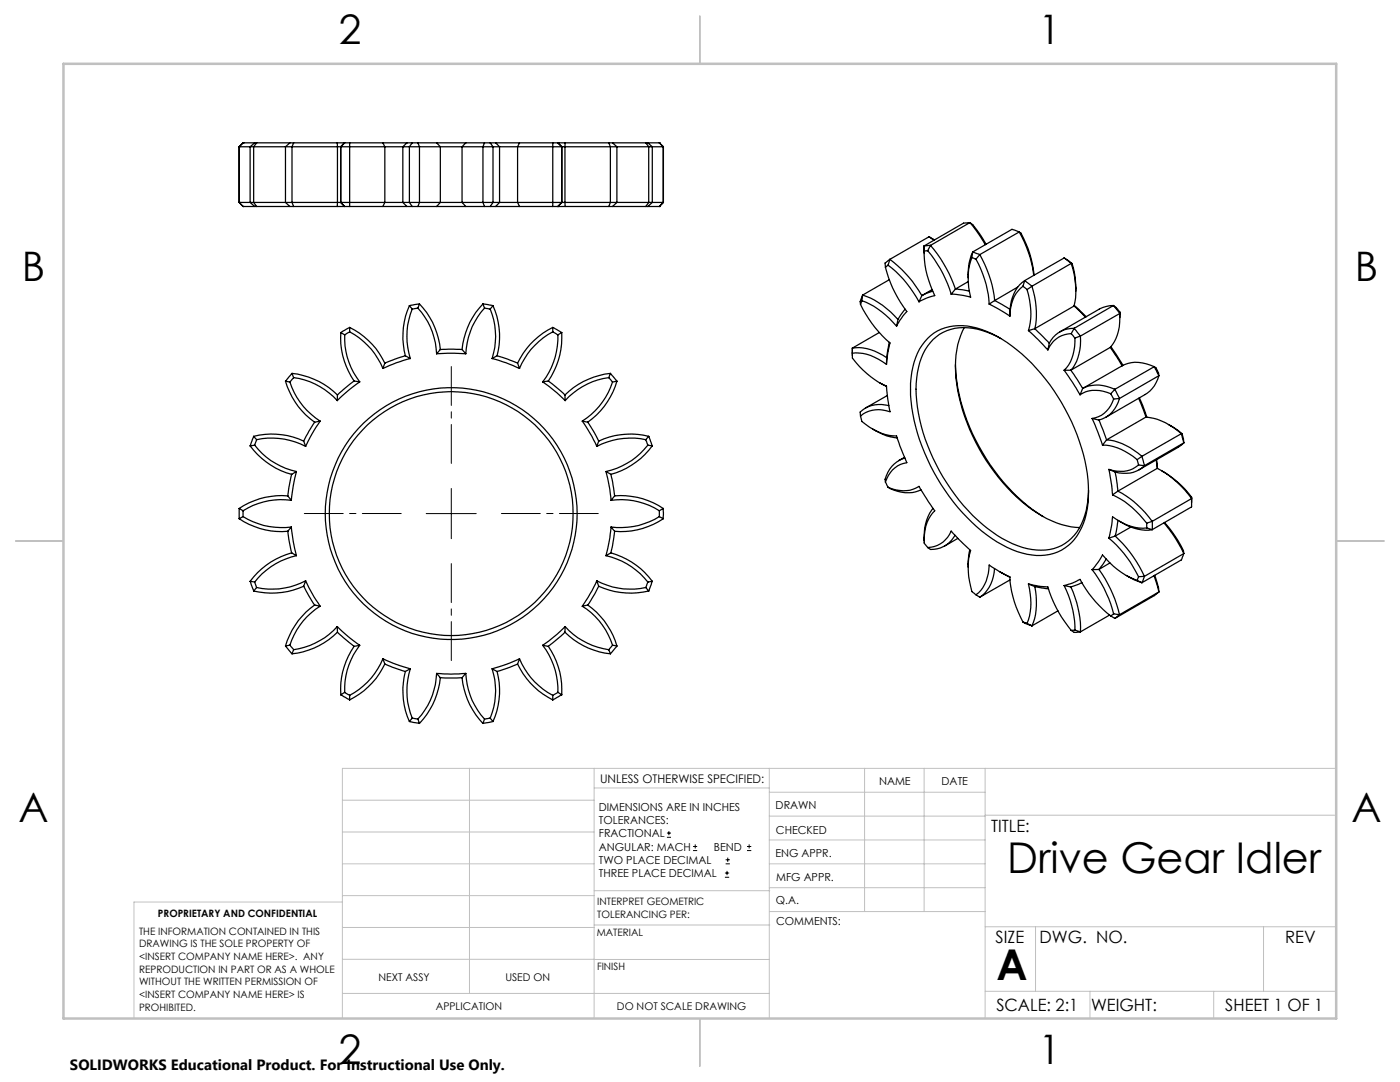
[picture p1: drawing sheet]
<svg xmlns="http://www.w3.org/2000/svg" width="279mm" height="216mm" viewBox="0 0 279 216" stroke-linecap="round" stroke-linejoin="round" font-family="sans-serif">
<g fill="none" stroke="#000" stroke-width=".2">
<path d="M90.1 97.5v10M85.1 102.5h9.9M133.1 167.1h.8M133.1 166.2h.8M133.5 165.8v.9M138.3 169.7h.8M138.3 168.9h.8M138.7 168.5v.8M144.7 175h.8M144.7 174.2h.8M144.8 172.4h.9M144.8 171.6h.9"/>
<path d="M145.1 173.8v.8M145.2 171.1v.9M149.1 169.7h.8M149.1 168.9h.8M149.5 168.5v.8"/>
</g>
<path d="M90.1 92.5v-19.4M80.1 102.5h-19.4M90.1 112.5v19.3M100.1 102.5h19.3" fill="none" stroke="#000" stroke-width=".2" stroke-dasharray="15.2 1.3 1.3 1.3" stroke-dashoffset="7.5"/>
<g fill="none" stroke="#c0c0c0" stroke-width=".2">
<path d="M68.3 159.7h50.3M93.7 153.3v44.9M118.6 153.3v49.9M118.6 157.2h34.9M153.5 153.3v49.9M153.5 158.1h43.1M172.5 153.3v28.6M184.4 153.3v28.6M196.6 153.3v49.9M266.7 153.3h-198.4v49.9M68.3 178.7h50.3M68.3 172.4h50.3"/>
<path d="M68.3 166h50.3M68.3 180h-41.6v23.2M118.6 177.7h35M153.5 167.6h43.1M153.5 162.8h43.1M153.5 172.4h43.1M153.5 177.1h43.1M196.6 162.7h70.1M68.3 198.2h85.2M68.3 191.4l85.2 .1M68.3 185.1h50.3M118.6 184.6h35"/>
<path d="M153.6 181.9h43M196.6 197.8h70.1M196.6 184.9h70.1M206.7 184.9v12.9M217.5 197.8v5.4M242.2 197.8v5.4M252.2 184.9v12.9"/>
</g>
<path d="M139.7 3.2v9.5M3.1 107.9h9.6M266.7 107.9h9.5M139.7 203.2v9.6" fill="none" stroke="#c0c0c0" stroke-width=".25"/>
<path d="M12.7 12.7h254v190.5h-254z" fill="none" stroke="#c0c0c0" stroke-width=".5"/>
<g fill="none" stroke="#000" stroke-width=".25">
<path d="M47.7 29.3h2.2M47.7 29.3h.1M47.7 29.3v11.1M48.5 28.5h2.3M48.5 28.5h.1M48.5 28.5l-.8 .8M49.9 29.3h.7M49.9 29.3v11.1M50.6 29.3h6.4M50.6 29.3v11.1M51.2 28.5h6.7M51.2 28.5h-.4l-.9 .8"/>
<path d="M51.2 28.5l-.6 .8M57 29.3h1.3M57 29.3v11.1M57.9 28.5h.7M57.9 28.5l-.9 .8M58.3 29.3h9M58.3 29.3v11.1M58.6 28.5h8.7M58.6 28.5l-.3 .8M67.3 28.5h1.5M67.3 28.5v.8M67.3 29.3h.7"/>
<path d="M67.3 29.3v11.1M68 29.3v11.1M68 29.3h.1M68 29.3h8.8M68.8 28.5h1M68.8 28.5l-.8 .8M69.8 28.5h6.6M69.8 28.5v12.7M76.4 28.5h4.8M76.4 28.5l.4 .8M76.8 29.3h3.6M76.8 29.3v11.1"/>
<path d="M80.4 29.3h1.3M80.4 29.3v11.1M81.2 28.5h1.1M81.2 28.5l-.8 .8M81.7 29.3h2M81.7 29.3v11.1M82.3 28.5h1.1M82.3 28.5l-.6 .8M83.4 28.5h3.7M83.4 28.5l.3 .8M83.7 29.3h4.2M83.7 29.3v11.1"/>
<path d="M87.1 28.5h5.9M87.1 28.5l.8 .8M87.9 29.3h4.3M87.9 29.3v11.1M92.2 29.3h4.2M92.2 29.3v11.1M93 28.5h3.7M93 28.5l-.8 .8M96.4 29.3h2M96.4 29.3v11.1M96.7 28.5h1.1M96.7 28.5l-.3 .8"/>
<path d="M97.8 28.5h1.1M97.8 28.5l.6 .8M98.4 29.3h1.3M98.4 29.3v11.1M98.9 28.5h4.8M98.9 28.5l.8 .8M99.7 29.3h3.6M99.7 29.3v11.1M103.3 29.3h8.8M103.3 29.3v11.1M103.7 28.5h6.6M103.7 28.5l-.4 .8"/>
<path d="M110.3 28.5h1M110.3 28.5v12.7M111.3 28.5h.1M111.3 28.5h1.5M111.3 28.5l.8 .8M112.1 29.3h.1M112.1 29.3h.6M112.1 29.3v11.1M112.7 29.3h9.1M112.7 29.3v11.1M112.8 28.5h8.7M112.8 28.5l-.1 .8"/>
<path d="M121.5 28.5h.7M121.5 28.5l.3 .8M121.8 29.3h1.3M121.8 29.3v11.1M122.2 28.5h6.7M122.2 28.5l.9 .8M123.1 29.3h6.4M123.1 29.3v11.1M128.9 28.5h.4M128.9 28.5l.6 .8M129.3 28.5h2.3M129.3 28.5l.9 .8"/>
<path d="M129.5 29.3h.7M129.5 29.3v11.1M130.2 29.3h2.2M130.2 29.3v11.1M131.6 28.5h.1M131.6 28.5l.8 .8M132.4 29.3h.1M132.4 29.3v11.1M47.7 40.4h2.2M47.7 40.4h.1M47.7 40.4l.8 .8M48.5 41.2h2.3"/>
<path d="M48.5 41.2h.1M49.9 40.4h.7M49.9 40.4l.9 .8h.4M50.6 40.4h6.4M50.6 40.4l.6 .8M51.2 41.2h6.7M57 40.4h1.3M57 40.4l.9 .8M57.9 41.2h.7M58.3 40.4h9M58.3 40.4l.3 .8M58.6 41.2h8.7"/>
<path d="M67.3 41.2h1.5M67.3 40.4h.7M67.3 40.4v.8M68 40.4l.8 .8M68 40.4h.1M68 40.4h8.8M68.8 41.2h1M69.8 41.2h6.6M76.4 41.2h4.8M76.8 40.4h3.6M76.8 40.4l-.4 .8M80.4 40.4h1.3"/>
<path d="M80.4 40.4l.8 .8M81.2 41.2h1.1M81.7 40.4h2M81.7 40.4l.6 .8M82.3 41.2h1.1M83.4 41.2h3.7M83.7 40.4h4.2M83.7 40.4l-.3 .8M87.1 41.2h5.9M87.9 40.4h4.3M87.9 40.4l-.8 .8M92.2 40.4h4.2"/>
<path d="M92.2 40.4l.8 .8M93 41.2h3.7M96.4 40.4h2M96.4 40.4l.3 .8M96.7 41.2h1.1M97.8 41.2h1.1M98.4 40.4h1.3M98.4 40.4l-.6 .8M98.9 41.2h4.8M99.7 40.4h3.6M99.7 40.4l-.8 .8M103.3 40.4h8.8"/>
<path d="M103.3 40.4l.4 .8M103.7 41.2h6.6M110.3 41.2h1M111.3 41.2h.1M111.3 41.2h1.5M112.1 40.4h.1M112.1 40.4h.6M112.1 40.4l-.8 .8M112.7 40.4h9.1M112.7 40.4l.1 .8M112.8 41.2h8.7M121.5 41.2h.7"/>
<path d="M121.8 40.4h1.3M121.8 40.4l-.3 .8M122.2 41.2h6.7M123.1 40.4h6.4M123.1 40.4l-.9 .8M128.9 41.2h.4M129.3 41.2h2.3M129.5 40.4h.7M129.5 40.4l-.6 .8M130.2 40.4h2.2M130.2 40.4l-.9 .8M131.6 41.2h.1"/>
<path d="M132.4 40.4h.1M132.4 40.4l-.8 .8M172.2 58.9a16.3 16.3 0 0 1 7 4.8M172.2 58.9l-.5 1.3v.5M172.2 58.9l-.2 1.1M176.7 53.3a24 24 0 0 0 4.3 8.9l-1.4 1.7-.7 1.2M177.2 52.9l-.5 .4M177.2 52.9a21.9 21.9 0 0 1 6.2 7.3M177.5 55.8l-5.3 3.1M177.6 51.8a24 24 0 0 1 6.4 7.2M177.6 51.8l-1 .7 .1 .8M177.6 51.8l-.4 1.1"/>
<path d="M184 59l-.6 1.2M184.4 49.1v1.4M185.1 50l-.6 .1a17.7 17.7 0 0 0 2 8.9l-1.6 .5-1.5 .7M185.1 50a24 24 0 0 1 4.7 8.7M185.4 47.2l1 .7M185.4 47.2l-7.8 4.6M185.4 47.2l1.1 .7M185.7 49a26.9 26.9 0 0 1 5 8.7M185.7 49l-1.3 .1M185.7 49l-.6 1M186 57.8l-2 1.2M186.2 58.1l-2.2 .9"/>
<path d="M190.7 57.7l2.8 .4M190.7 57.7l-.9 1M193.2 56.2l-2.5 1.5M193.6 44.4l1.3 1.8 1.7 2.6M193.6 44.4l-1.3 .1-7.9 4.6M193.6 44.4a15.8 15.8 0 0 1 3.2 4.4M193.6 44.4l-7.9 4.6M194 51.4a12.7 12.7 0 0 0-.3 7.9l-1.5-.4-2.4-.2M194 51.4l.8 .3M194.1 50.3l1.4 .5M194.1 50.3l-.7 2.2-.2 2.9M194.1 50.3l-.1 1.1"/>
<path d="M194.8 51.7a21.2 21.2 0 0 1 2.6 9M195.5 50.8a23.9 23.9 0 0 1 3 9.2M195.5 50.8l-.7 .9M198.5 60l3.1 1.7M198.5 60l-1.1 .7M203.1 57.3l-4.6 2.7M203.4 46.3a23.7 23.7 0 0 1 2.9 8.7M203.4 46.3l-1.4-.5-7.9 4.5M203.4 46.3l.4 .2a21.4 21.4 0 0 1 2.6 8.4M203.4 46.3l-7.9 4.5M204.2 57.1a7 7 0 0 0-2.7 6M204.2 57.1l.8 .7"/>
<path d="M204.5 56l1.5 1.1M204.5 56a7.2 7.2 0 0 0-2.9 5.7M204.5 56l-.3 1.1M205 57.8a14.2 14.2 0 0 1 .2 8.2M206 57.1a16.9 16.9 0 0 1 .5 8.5M206 57.1l-1 .7M212.4 51.5l1.4 1.1M212.4 51.5l1.6 1.1M212.4 51.5l-7.9 4.5M213.8 52.6a16 16 0 0 1 .5 8.5M213.8 52.6l-7.8 4.5M213.8 52.6h.2"/>
<path d="M214 52.6l.6 3 .1 2.5M57 76.1a15.3 15.3 0 0 0 5.8 8.1M57 76.1l.9 .1M57.9 76.2a14.6 14.6 0 0 0 6 7.8M58.3 74.5a15.5 15.5 0 0 1 9 4.3M58.3 74.5l-1.3 1.6M58.3 74.5l.3 .9M58.6 75.4l-.7 .8M58.6 75.4a14.3 14.3 0 0 1 8.7 4.5M67.3 78.8v1.1M68 66.4a15.1 15.1 0 0 0 2.7 9.6M68 66.4l.8 .4"/>
<path d="M68.8 66.8a14.2 14.2 0 0 0 3 9.4M69.8 66.2l-1 .6M69.8 66.2a14.8 14.8 0 0 1 6.6 7.3M69.8 65.3a15.3 15.3 0 0 1 7 7.2M69.8 65.3l-1.8 1.1M69.8 65.3v.9M70.7 76l-3.4 2.8M70.7 76l1.1 .2M71.8 76.2l-2.3 1.8-2.2 1.9M76.8 72.5l-.4 1M80.9 71l-4.1 1.5M80.9 71l1 .5"/>
<path d="M81.7 61a15.1 15.1 0 0 0-.8 10M81.7 61l.6 .7M81.9 71.5a28.1 28.1 0 0 0-5.5 2M82.3 61.7a14.6 14.6 0 0 0-.4 9.8M83.4 61.5l-1.1 .2M83.4 61.5a14.1 14.1 0 0 1 3.7 9.1M83.7 60.6a15 15 0 0 1 4.2 9.1M83.7 60.6l-2 .4M83.7 60.6l-.3 .9M87.1 70.6l2.2-.1 3.7 .1M87.9 69.7h4.3M87.9 69.7l-.8 .9"/>
<path d="M92.2 69.7l.8 .9M96.4 60.6l2 .4M96.4 60.6a15 15 0 0 0-4.2 9.1M96.4 60.6l.3 .9M96.7 61.5a14.1 14.1 0 0 0-3.7 9.1M96.7 61.5l1.1 .2M97.8 61.7a14.6 14.6 0 0 1 .4 9.8M98.2 71.5a28.1 28.1 0 0 1 5.5 2M98.4 61a15.1 15.1 0 0 1 .8 10M98.4 61l-.6 .7M99.2 71l4.1 1.5M99.2 71l-1 .5"/>
<path d="M103.3 72.5l.4 1M108.3 76.2l2.9 2.2 1.6 1.5M109.4 76l3.3 2.8M109.4 76l-1.1 .2M110.3 66.2a14.8 14.8 0 0 0-6.6 7.3M110.3 66.2l1 .6M110.3 65.3l1.8 1.1M110.3 65.3a15.3 15.3 0 0 0-7 7.2M110.3 65.3v.9M111.3 66.8a14.5 14.5 0 0 1-3 9.4M112.1 66.4a15.5 15.5 0 0 1-2.7 9.6M112.1 66.4l-.8 .4"/>
<path d="M112.7 78.8l.1 1.1M121.5 75.4a14.3 14.3 0 0 0-8.7 4.5M121.5 75.4l.7 .8M121.8 74.5l1.3 1.6M121.8 74.5a15.5 15.5 0 0 0-9.1 4.3M121.8 74.5l-.3 .9M122.2 76.2a14.6 14.6 0 0 1-6 7.8M123.1 76.1a15.3 15.3 0 0 1-5.8 8.1M123.1 76.1l-.9 .1M170.1 69.5a9.3 9.3 0 0 1 6.9 1.9M170.1 69.5v.8M170.1 69.5v1.4"/>
<path d="M171.7 60.7a23.7 23.7 0 0 0 5.9 7.7l-.4 2.1-.3 2.2M172 60l-.3 .7M172 60a16.4 16.4 0 0 1 6.9 5.1M175.5 66.4l-5.4 3.1M175.5 76.4l1.4 .7M176.9 72.7a9.5 9.5 0 0 0-6.8-2.2v.8a16.5 16.5 0 0 0 6.8 5.7l.3 2.6 .4 2.6a5.8 5.8 0 0 0-5.9 .8M177 71.4l-.1 1.3M177.1 78.9l-4.4 2.5M177.5 68.3l-.5 3.1M179.2 63.7l-.3 1.4M180.6 61.7l-1.4 2M185.1 67.6a9.7 9.7 0 0 1 9.8-2.2 27 27 0 0 1 12.9 9.1 39.7 39.7 0 0 1 9.4 22.5 15.6 15.6 0 0 1-2.8 10.6 9.3 9.3 0 0 1-9.4 3 25 25 0 0 1-12.9-8.3 40.6 40.6 0 0 1-10.4-23.5 16.5 16.5 0 0 1 2.3-9.9z"/>
<path d="M190.7 72.8a39.6 39.6 0 0 0 13.2 27.1l2 1.7 2.3 1.5M192.4 65.4a18.9 18.9 0 0 0-1.3 12.6 38.8 38.8 0 0 0 15.8 24.3 16.6 16.6 0 0 0 8.6 3M197.4 60.7l4.1 2.4M199.7 67.6a12.8 12.8 0 0 0-10.7-1.6 10.1 10.1 0 0 0-5.9 8.4 29 29 0 0 0 2.6 15.8 37 37 0 0 0 14.3 17.3 13.9 13.9 0 0 0 10.3 2 9.6 9.6 0 0 0 6.5-7.7l.3-2 .1-2M201.6 61.7l-.1 1.4M205.2 66l3.9 3.8M206.5 65.6l2.9 2.9M206.5 65.6l-1.3 .4M209.4 68.5l-.3 1.3M212.4 73.9l3.1 4.9M212.4 73.9h1.3M213.7 73.9l2.4 3.6"/>
<path d="M213.8 66.6a5.1 5.1 0 0 0-4.7 3.2M213.8 66.6l.7 .9M214.3 61.1l2.3 2.2M214.3 61.1l-7.8 4.5M214.4 65.5l1.2 1.6M214.4 65.5a5.4 5.4 0 0 0-5 3M214.4 60.9l2.3 2.3M214.4 65.5l-.6 1.1M214.5 67.5a8.4 8.4 0 0 1-2.1 6.4M215.6 67.1a9.5 9.5 0 0 1-1.9 6.8M215.6 67.1l-1.1 .4M216.1 77.5a7.1 7.1 0 0 1 6.4 .2"/>
<path d="M216.1 77.5l-.6 1.3M221.6 69.3l2.3 3.7M221.6 69.3l-7.9 4.6M221.7 78.6a6.5 6.5 0 0 0-6.2 .2M221.7 78.6l.5 1M221.7 69.2l2.4 3.7M222.2 61l1.3 1.5M222.2 61l-1.4 .1-1.2 .5-8.1 4.6M222.2 61l.6 .4 .7 .9v1.1M222.2 61l-7.8 4.5M222.2 79.6a5.4 5.4 0 0 1-4.3 3.9M222.5 77.7l.9 1.8"/>
<path d="M222.5 77.7l-.8 .9M223.4 79.5a5.9 5.9 0 0 1-4.1 4.3M223.4 79.5l-1.2 .1M223.5 62.5a9.4 9.4 0 0 1-1.9 6.8M223.5 62.5l-7.9 4.6M223.9 73a6.8 6.8 0 0 1 6.5 .2M223.9 73l-7.8 4.5M227.3 79.5l1.4 3.7M227.4 79.4l1.5 3.9M230.4 73.2l.9 1.8M230.4 73.2l.5 .6 .4 1.2M230.4 73.2l-7.9 4.5"/>
<path d="M231.3 75a6 6 0 0 1-2.7 3.7l-7.9 4.6M231.3 75l-7.9 4.5M49.9 89a15.4 15.4 0 0 0 8.3 5.7M50.6 87.1l-.7 1.9M50.6 87.1a15 15 0 0 1 10 .9M50.6 87.1l.6 .6M50.8 88.8a14 14 0 0 0 8.4 5.3M50.8 88.8l-.9 .2M51.2 87.7l-.4 1.1M51.2 87.7a14.6 14.6 0 0 1 9.8 1.4M57.4 99a14.9 14.9 0 0 0-9.7 2.5M57.4 99l.7 .8"/>
<path d="M58.1 99.8a14.2 14.2 0 0 0-9.6 2.1M58.2 94.7l-.8 4.3M59.2 94.1l-.7 2.8-.4 2.9M59.2 94.1l-1 .6M60.6 88l.4 1.1M62.8 84.2l-2.2 3.8M63.9 84l-1.6 2.5-1.3 2.6M63.9 84l-1.1 .2M116.2 84l1.9 3.1 1 2M116.2 84l1.1 .2M117.3 84.2l2.2 3.8M119.5 88l-.4 1.1"/>
<path d="M120.9 94.1l.8 3.5 .3 2.2M120.9 94.1l1 .6M121.9 94.7l.8 4.3M122 99.8a14.2 14.2 0 0 1 9.6 2.1M122.7 99a14.9 14.9 0 0 1 9.7 2.5M122.7 99l-.7 .8M128.9 87.7a14.6 14.6 0 0 0-9.8 1.4M128.9 87.7l.4 1.1M129.3 88.8a14.3 14.3 0 0 1-8.4 5.3M129.3 88.8l.9 .2M129.5 87.1l.7 1.9M129.5 87.1a15 15 0 0 0-10 .9"/>
<path d="M129.5 87.1l-.6 .6M130.2 89a15.5 15.5 0 0 1-8.3 5.7M171.7 83l.3 1a10.6 10.6 0 0 0 6.9 3l2.1 5.3a5.3 5.3 0 0 0-4.3 3.9M174.2 85.6l1.1 .7a8.8 8.8 0 0 0 3.7 1.1M176.7 96.2l.5 1M177.2 97.2a6.4 6.4 0 0 0 6.2-.2l3.1 4.9a8 8 0 0 0-2 6.6l.6 .8M177.2 97.2a6.9 6.9 0 0 0 6.6 .5M177.4 80.9a6 6 0 0 0-5.7 1.3v.8M180.5 91.3l-1.1 .6M180.6 91.4a5.8 5.8 0 0 0-4 4.2l.1 .6M217.9 83.5l2.1 5.3M217.9 83.5l1.4 .3"/>
<path d="M219.3 83.8l1.5 4M220 88.8a10.6 10.6 0 0 1 6.9 2.9M220.8 87.8a12 12 0 0 1 7.1 3.3M220.8 87.8l-.8 1M221.3 93.7l.7 5M221.3 93.7l1.3 .5M222 98.7a17.9 17.9 0 0 1 6.8 5.7M222.6 94.2l.5 3.8M223.1 98a19 19 0 0 1 6.8 6M223.1 98l-1.1 .7M226.9 91.7l.3 1.1M227.2 92.8a5.8 5.8 0 0 1-5.9 .9"/>
<path d="M227.2 92.8l1.2 .1M227.9 91.1l.5 1.8M227.9 91.1l-1 .6M228.4 92.9a5.6 5.6 0 0 1-5.8 1.3M228.7 83.2a12.4 12.4 0 0 1 7.1 3.3M228.7 83.2l-7.9 4.6M230.8 91.8l.2 1.7M230.8 91.7l.2 1.8M231 93.5a20 20 0 0 1 6.8 6M231 93.5l-7.9 4.5M231.8 93.9a19 19 0 0 1 6 5.3M233.2 84.7l2.7 1.8"/>
<path d="M235.8 86.5l.5 1.9M235.8 86.5l-7.9 4.6M235.8 86.5h.1M235.9 86.5l.4 1.9M236.3 88.4l-1.1 .8-7.9 4.5M236.3 88.4l-7.9 4.5M237.8 99.5v1.6l-7.9 4.6M237.8 99.2v1.1M237.8 99.2v.3M237.8 99.5l-7.9 4.5M47.7 103.5a14.9 14.9 0 0 0 9.7 2.5M47.7 101.5v2"/>
<path d="M47.7 101.5l.8 .4M48.5 103.1a14.4 14.4 0 0 0 9.6 2.1M48.5 101.9v1.2M48.5 103.1l-.8 .4M49.9 116l.7 1.9M49.9 116l.9 .1M50.8 116.1l.4 1.1M51.2 117.2l-.6 .7M57.4 106l.8 4.3M58.1 105.2l.4 2.9 .7 2.8M58.1 105.2l-.7 .8M58.2 110.3a15.3 15.3 0 0 0-8.3 5.7"/>
<path d="M58.2 110.3l1 .6M59.2 110.9a14.5 14.5 0 0 0-8.4 5.2M60.6 117l2.2 3.7M60.6 117a15.6 15.6 0 0 1-10 .9M61 115.9l1.7 3.2 1.2 1.9M61 115.9a14.4 14.4 0 0 1-9.8 1.3M61 115.9l-.4 1.1M119.1 115.9a14.4 14.4 0 0 0 9.8 1.3M119.1 115.9l-1 2-1.9 3.1M119.1 115.9l.4 1.1M119.5 117l-2.2 3.7M119.5 117a15.6 15.6 0 0 0 10 .9"/>
<path d="M120.9 110.9a14.7 14.7 0 0 1 8.4 5.2M121.9 110.3a15.4 15.4 0 0 1 8.3 5.7M121.9 110.3l-1 .6M122 105.2l-.3 2.1-.8 3.6M122 105.2l.7 .8M122.7 106l-.8 4.3M128.9 117.2l.6 .7M129.3 116.1l-.4 1.1M130.2 116l-.7 1.9M130.2 116l-.9 .1M131.6 101.9v1.2M131.6 103.1a14.4 14.4 0 0 1-9.6 2.1"/>
<path d="M131.6 103.1l.8 .4M132.4 103.5a14.9 14.9 0 0 1-9.7 2.5M132.4 101.5v2M132.4 101.5l-.8 .4M185.1 109.3a5.2 5.2 0 0 0 4.7-3.3l3.9 3.9a13.7 13.7 0 0 0 .4 8.2l.7 .6M186.2 101.4a9.6 9.6 0 0 0-1.8 6.5M190.6 106.8a5.4 5.4 0 0 1-4.9 2.8l-.6-.3M191.2 107.4l-2.6 1.5M193.5 109.7l-.2 1.5-.1 2M194.8 118.7a7.2 7.2 0 0 0 2.6-6l2.1 1.4 2 1a21 21 0 0 0 2.7 9M194.8 118.7l.7 .5M198.5 113.5a7.2 7.2 0 0 1-3 5.7"/>
<path d="M199.5 114.1l2 1.1M201.6 115.7l-6.1 3.5M205.2 116.5l2 .4 1.9 .2a24.7 24.7 0 0 0 4.7 8.7M205.2 116.5a12.6 12.6 0 0 1-.2 7.9M205.2 116.5l1.3 .6M206.5 117.1l2.7 .4M206.5 117.1a13.3 13.3 0 0 1-.5 7.8M212.4 116.8l1.6-.5 1.5-.7a23 23 0 0 0 6.2 7.3M212.4 116.8a20.3 20.3 0 0 1 2.1 8.9M212.4 116.8l1.3 .3M213.7 117.1a20.3 20.3 0 0 1 1.9 9M215.9 116.3l-2.2 .8"/>
<path d="M217.9 113.7l1.2-1.4 .9-1.6a16.2 16.2 0 0 0 6.9 5.1M217.9 113.7a23.4 23.4 0 0 1 4.3 8.8M219.3 113.6a25.2 25.2 0 0 1 4.1 9.1M219.3 113.6l-1.4 .1M220.8 111.5l-1.5 2.1M221.3 107.4a22.6 22.6 0 0 1 5.9 7.7M221.5 112.3l-2.2 1.3M222.6 107a25 25 0 0 1 5.8 8M222.6 107l-1.3 .4M223.1 103.8l-.5 3.2M223.4 104a9.5 9.5 0 0 0 6.5 1.7M224.8 114.8l1.5 .9 1.6 .6"/>
<path d="M225.7 105.2l-3.1 1.8M226.9 115.8l1 .5M227.2 115.1l-.3 .7M228.4 115l-.5 1.3M228.4 115l-1.2 .1M228.8 104.4v.9M228.8 105.3a9.6 9.6 0 0 1-6.8-2.2l-.1 1.7-.6 2.6M228.8 105.3l1.1 .4M229.9 104v1.7M229.9 104l-1.1 .4M230.3 114.9l1 3.2M230.4 114.8l.8 2.5 .1 .8"/>
<path d="M231.3 118.1l-.9 .8-7.9 4.5M231.3 118.1l-7.9 4.6M232.3 104.4l2.3 3.1 1.7 3M232.4 104.2l2.1 2.8a9.7 9.7 0 0 1 1.8 3.5M236.3 110.5l-.5 1.2-7.9 4.6M236.3 110.5l-7.9 4.5M57 128.9l1.3 1.6M57.9 128.7l.7 .9M57.9 128.7l-.9 .2M58.6 129.6l-.3 .9M62.8 120.7a15 15 0 0 0-5.8 8.2M62.8 120.7l1.1 .3"/>
<path d="M63.9 121a14.1 14.1 0 0 0-6 7.7M67.3 125l2.2 2 2.3 1.8M67.3 125a14.7 14.7 0 0 1-8.7 4.6M67.3 125v1.2M67.3 126.2l3.4 2.8M67.3 126.2a15.1 15.1 0 0 1-9 4.3M68 138.6l1.8 1.1M68.8 138.1l1 .6M68.8 138.1l-.8 .5M69.8 138.7v1M70.7 129a15.3 15.3 0 0 0-2.7 9.6M71.8 128.8a14.4 14.4 0 0 0-3 9.3"/>
<path d="M71.8 128.8l-1.1 .2M76.4 131.4l2.7 1.2 2.8 .9M76.4 131.4a14.3 14.3 0 0 1-6.6 7.3M76.4 131.4l.4 1.1M76.8 132.5l4.1 1.5M76.8 132.5a15.4 15.4 0 0 1-7 7.2M80.9 134a15.5 15.5 0 0 0 .8 10M81.9 133.5a14.6 14.6 0 0 0 .4 9.8M81.9 133.5l-1 .5M87.1 134.4l3 .1 2.9-.1M87.1 134.4a14 14 0 0 1-3.7 9.1M87.1 134.4l.8 .8"/>
<path d="M87.9 135.2a15.4 15.4 0 0 1-4.2 9.2M87.9 135.2h4.3M92.2 135.2a15.4 15.4 0 0 0 4.2 9.2M93 134.4a14.6 14.6 0 0 0 3.7 9.1M93 134.4l-.8 .8M98.2 133.5a14.1 14.1 0 0 1-.4 9.8M98.2 133.5l1 .5M99.2 134a14.9 14.9 0 0 1-.8 10M103.3 132.5a15.4 15.4 0 0 0 7 7.2M103.3 132.5l-4.1 1.5M103.7 131.4a14.3 14.3 0 0 0 6.6 7.3M103.7 131.4l-2.7 1.2-2.8 .9"/>
<path d="M103.7 131.4l-.4 1.1M108.3 128.8a14.7 14.7 0 0 1 3 9.3M108.3 128.8l1.1 .2M109.4 129a15.6 15.6 0 0 1 2.7 9.6M110.3 138.7v1M111.3 138.1l-1 .6M111.3 138.1l.8 .5M112.1 138.6l-1.8 1.1M112.7 126.2a15.1 15.1 0 0 0 9.1 4.3M112.7 126.2l-3.3 2.8M112.8 125a14.7 14.7 0 0 0 8.7 4.6M112.8 125l-1.6 1.5-2.9 2.3"/>
<path d="M112.8 125l-.1 1.2M116.2 121a14.1 14.1 0 0 1 6 7.7M117.3 120.7a15 15 0 0 1 5.8 8.2M117.3 120.7l-1.1 .3M121.5 129.6l.3 .9M122.2 128.7l-.7 .9M122.2 128.7l.9 .2M123.1 128.9l-1.3 1.6M204.2 124.1l.8 .3M204.2 124.1l1.8 .8M205 124.4l1 .5M211.1 121.9l-5.1 3"/>
<path d="M213.8 125.8l.6 .4 1.2-.1M214.5 125.7l-.7 .1M214.5 125.7l1.1 .4M221.4 122.7l-5.8 3.4M221.7 122.9l.8 .5M222.2 122.5l-.5 .4M222.2 122.5l1.2 .2M223.4 122.7l-.9 .7M81.7 144l2 .4M82.3 143.3l1.1 .2M82.3 143.3l-.6 .7M83.4 143.5l.3 .9"/>
<path d="M96.7 143.5l-.3 .9M97.8 143.3l-1.1 .2M97.8 143.3l.6 .7M98.4 144l-2 .4"/>
<circle cx="90" cy="102.5" r="25.1"/>
<circle cx="90" cy="102.5" r="24.3"/>
</g>
<g font-size="8.5">
<text x="201" y="174.2">Drive Gear Idler</text>
<text x="198.9" y="195.5">A</text>
</g>
<g font-size="8.1">
<text x="67.6" y="8.9">2</text>
<text x="207.3" y="8.9">1</text>
<text x="4.4" y="56.2">B</text>
<text x="270.4" y="56.2">B</text>
<text x="3.7" y="164.1">A</text>
<text x="269.7" y="164.1">A</text>
<text x="67.6" y="212.4">2</text>
<text x="207.3" y="212.4">1</text>
</g>
<g font-size="3.4">
<text x="197.8" y="166">TITLE:</text>
<text x="198.7" y="188.1">SIZE</text>
<text x="207.5" y="188.1">DWG. NO.</text>
<text x="256.5" y="188.2">REV</text>
<text x="198.8" y="201.7">SCALE: 2:1</text>
<text x="217.7" y="201.8">WEIGHT:</text>
<text x="244.5" y="201.7">SHEET 1 OF 1</text>
</g>
<text font-size="3" x="14" y="213.5">SOLIDWORKS Educational Product. For Instructional Use Only.</text>
<text font-size="2.4" x="119.8" y="156.2">UNLESS OTHERWISE SPECIFIED:</text>
<g font-size="2.2">
<text x="119.5" y="161.8">DIMENSIONS ARE IN INCHES</text>
<text x="154.8" y="161.4">DRAWN</text>
<text x="175.4" y="156.6">NAME</text>
<text x="187.9" y="156.7">DATE</text>
<text x="119.5" y="164.4">TOLERANCES:</text>
<text x="119.5" y="167.1">FRACTIONAL</text>
<text x="154.9" y="166.3">CHECKED</text>
<text x="119.5" y="169.7">ANGULAR: MACH</text>
<text x="119.5" y="172.4">TWO PLACE DECIMAL</text>
<text x="142.5" y="169.7">BEND</text>
<text x="154.8" y="171">ENG APPR.</text>
<text x="119.5" y="175">THREE PLACE DECIMAL</text>
<text x="154.9" y="175.7">MFG APPR.</text>
<text x="154.9" y="180.4">Q.A.</text>
<text x="154.9" y="184.6">COMMENTS:</text>
</g>
<g font-size="2.1">
<text x="75.5" y="195.7">NEXT ASSY</text>
<text x="100.9" y="195.7">USED ON</text>
<text x="86.9" y="201.5">APPLICATION</text>
<text x="123.1" y="201.6">DO NOT SCALE DRAWING</text>
</g>
<g font-size="2">
<text x="31.5" y="182.9">PROPRIETARY AND CONFIDENTIAL</text>
<text x="119.2" y="180.6">INTERPRET GEOMETRIC</text>
<text x="119.2" y="183.1">TOLERANCING PER:</text>
<text x="27.8" y="186.5">THE INFORMATION CONTAINED IN THIS</text>
<text x="27.8" y="189">DRAWING IS THE SOLE PROPERTY OF</text>
<text x="27.8" y="191.6">&lt;INSERT COMPANY NAME HERE&gt;. ANY</text>
<text x="119.1" y="186.7">MATERIAL</text>
<text x="27.8" y="194.1">REPRODUCTION IN PART OR AS A WHOLE</text>
<text x="27.8" y="196.6">WITHOUT THE WRITTEN PERMISSION OF</text>
<text x="119.1" y="193.5">FINISH</text>
<text x="27.8" y="199.1">&lt;INSERT COMPANY NAME HERE&gt; IS</text>
<text x="27.8" y="201.7">PROHIBITED.</text>
</g>
</svg>
